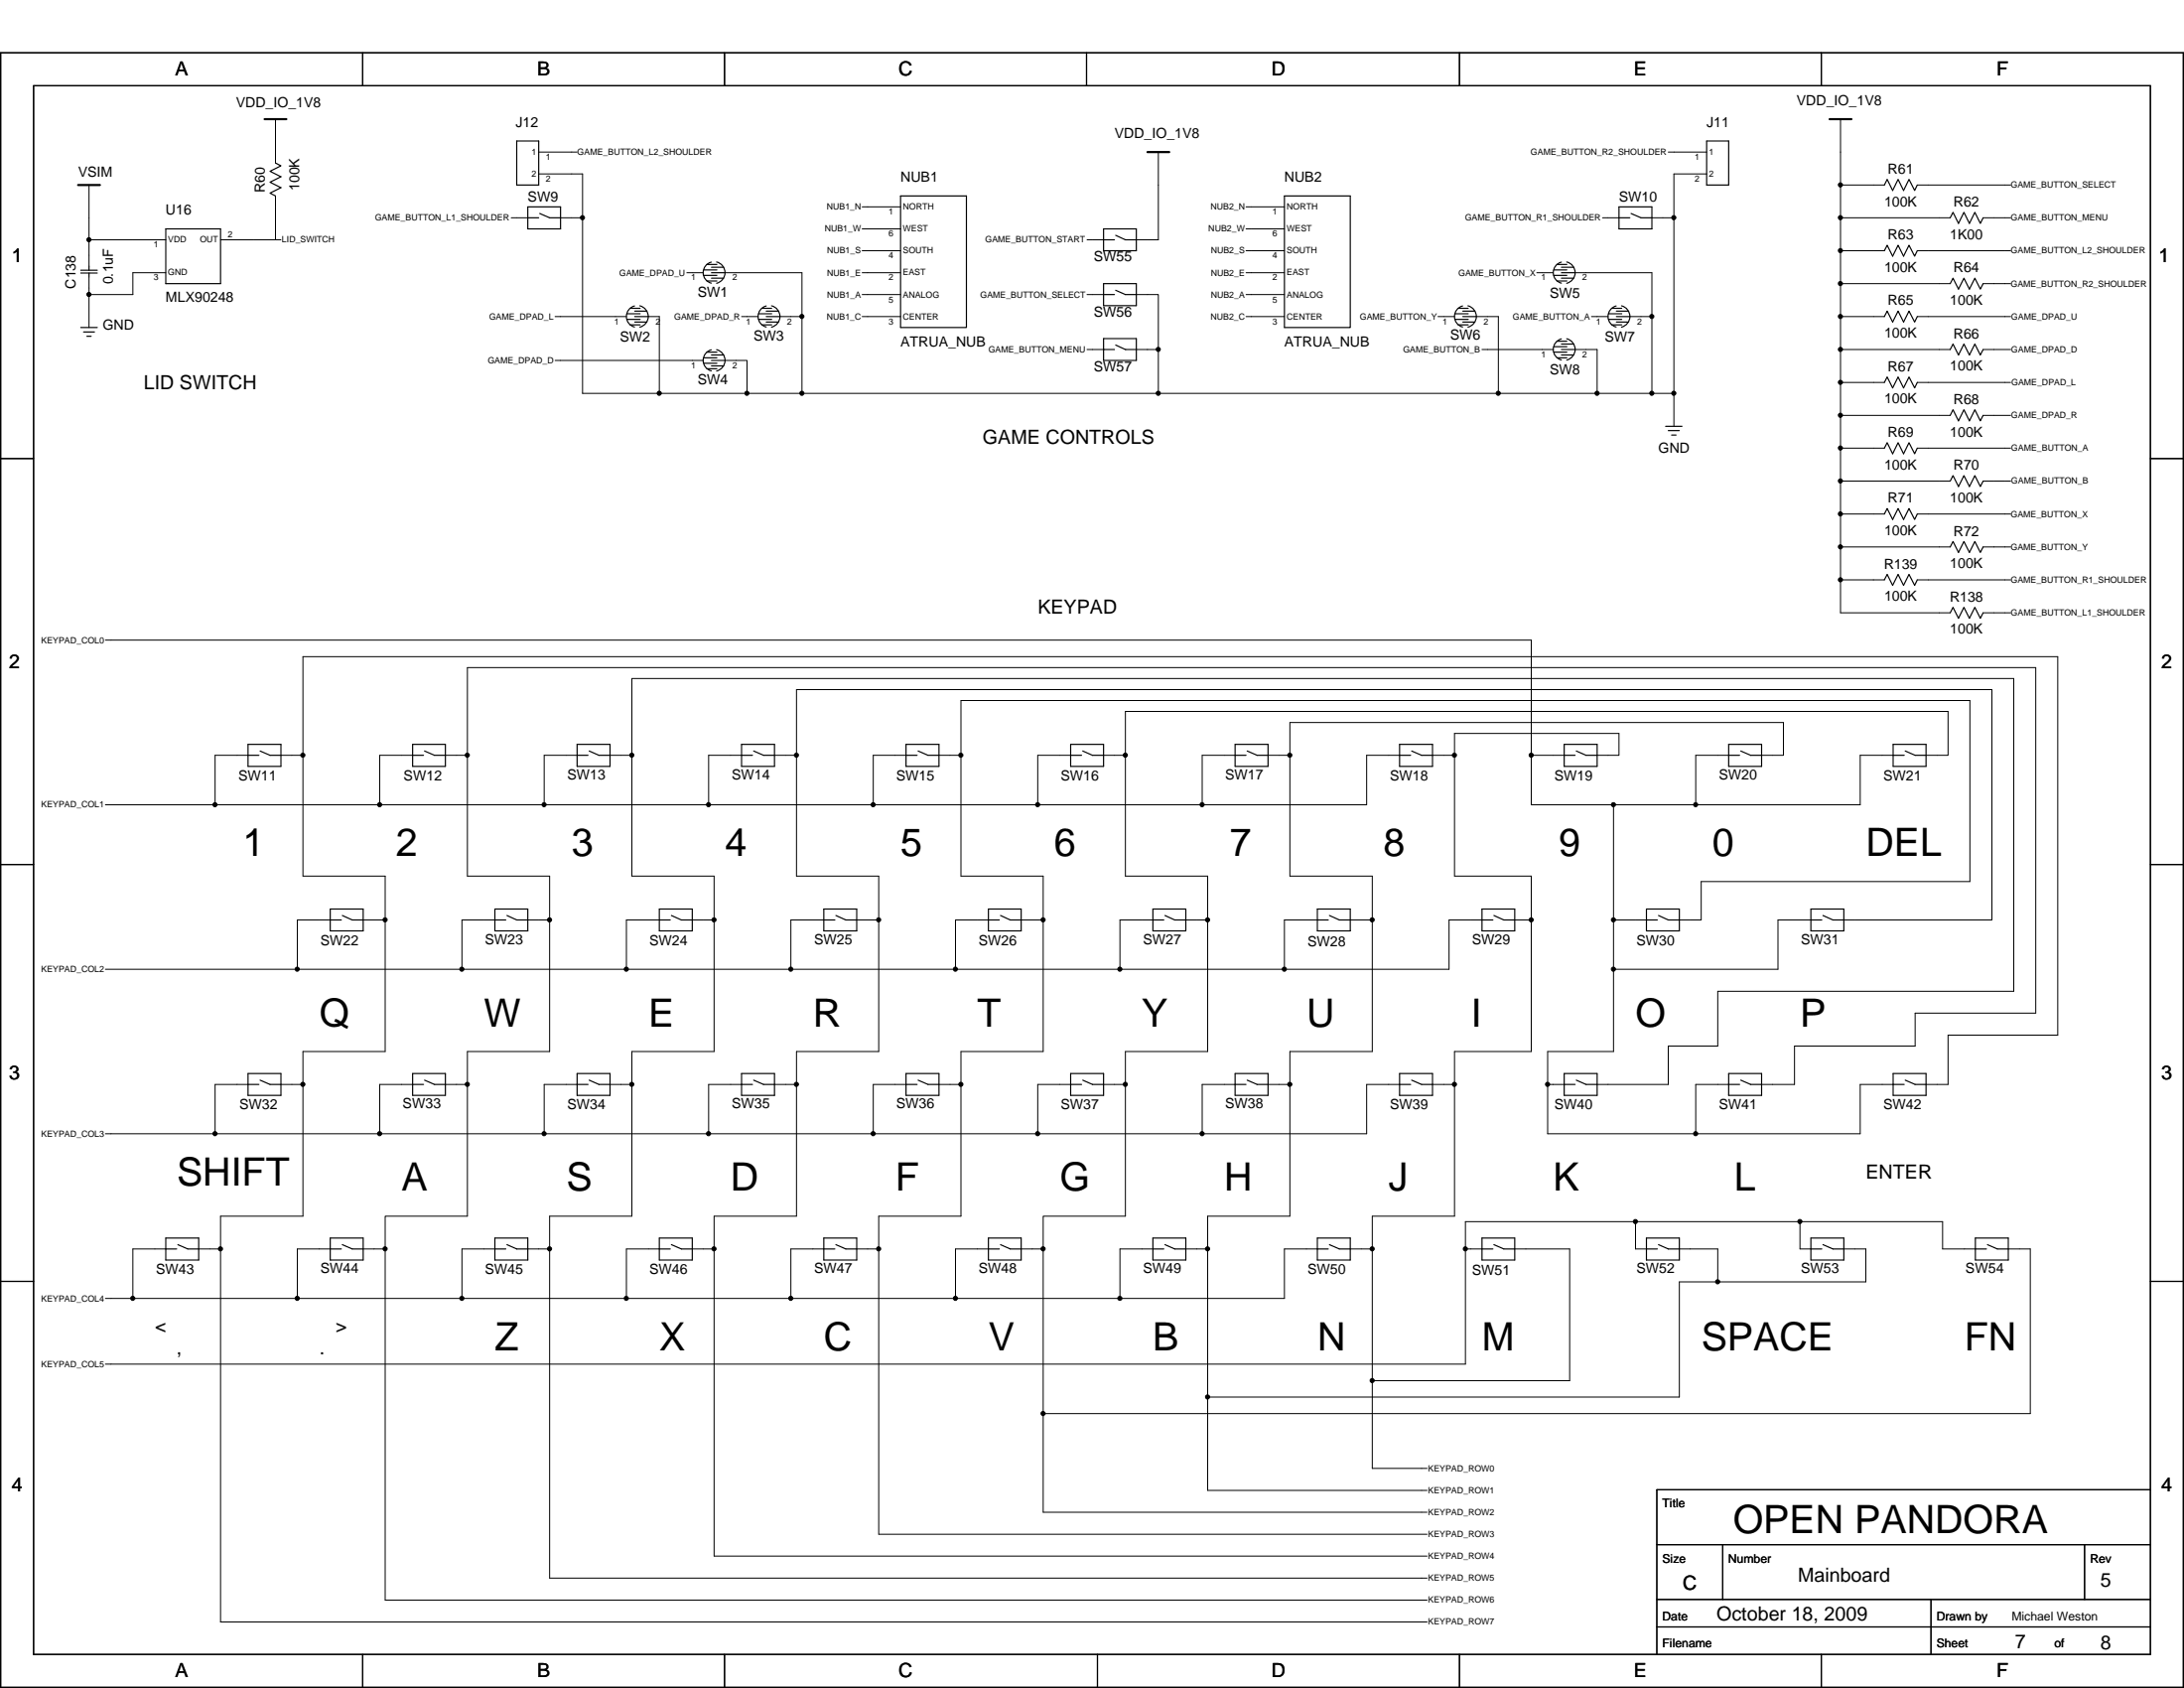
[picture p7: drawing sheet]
<svg xmlns="http://www.w3.org/2000/svg" width="279mm" height="216mm" viewBox="0 0 279 216" stroke-linecap="round" stroke-linejoin="round" font-family="sans-serif">
<g fill="none" stroke="#000" stroke-width=".15">
<path d="M.1 6.8h279.2v209h-279.2zM4.3 11h270.8v200.6h-270.8zM46.4 6.8v4.2M66.1 18h2.8v5.7h-2.8zM92.7 6.8v4.2M139 6.8v4.2M186.7 6.8v4.2M218.3 18h2.8v5.7h-2.8zM233 6.8v4.2M10.3 34.9h2.1M10.3 34.6h2.1M11.4 34v.6"/>
<path d="M11.4 34.9v.5M21.2 29.3h7v7h-7zM35.2 20.8l.7 .4-1.4 .7 1.4 .7-1.4 .7 1.4 .7-1.4 .7 .7 .4M67.5 27.9h1.4M67.5 26.5h4.2v2.8h-4.2zM69 27.3l1.3 .6h1.4M80.6 39.4h1.3M81.2 39.1a1.39 1.39 0 0 0-1.1 1.4 1.39 1.39 0 0 0 1.1 1.3M81.2 39.8h1.5M81.9 39.1a1.4 1.4 0 0 1 1 1.4 1.4 1.4 0 0 1-1 1.3M90 34.5h1.7M90 35.2h1.7"/>
<path d="M90.4 33.8h1.3M90.4 35.9h1.3M91 33.5a1.39 1.39 0 0 0-1 1.4 1.39 1.39 0 0 0 1 1.3M91 34.2h1.6M91 34.9h1.8M91 35.6h1.6M91.7 33.5a1.4 1.4 0 0 1 1.1 1.4 1.4 1.4 0 0 1-1.1 1.3M97.5 39.4h1.2M98 39.1a1.39 1.39 0 0 0-1 1.4 1.39 1.39 0 0 0 1 1.3M98 39.8h1.6M98.7 39.1a1.4 1.4 0 0 1 1.1 1.4 1.4 1.4 0 0 1-1.1 1.3M115.2 25.1h8.4v16.8h-8.4z"/>
<path d="M141.2 29.3h4.2v2.8h-4.2zM141.2 36.3h4.2v2.8h-4.2zM141.2 37.7h1.4M141.2 30.7h1.4M142.7 37.1l1.3 .6h1.4M142.7 30.1l1.3 .6h1.4M164.3 25.1h8.4v16.8h-8.4zM186.6 39.4h1.2M187.1 39.1a1.39 1.39 0 0 0-1 1.4 1.39 1.39 0 0 0 1 1.3M187.1 39.8h1.6M187.8 39.1a1.4 1.4 0 0 1 1.1 1.4 1.4 1.4 0 0 1-1.1 1.3M198.8 34.5h1.6"/>
<path d="M198.8 35.2h1.6M199.2 33.8h1.2M199.2 35.9h1.2M199.7 33.5a1.39 1.39 0 0 0-1 1.4 1.39 1.39 0 0 0 1 1.3M199.7 34.2h1.6M199.7 34.9h1.8M199.7 35.6h1.6M200.4 33.5a1.4 1.4 0 0 1 1.1 1.4 1.4 1.4 0 0 1-1.1 1.3M206.2 39.4h1.3M206.8 39.1a1.39 1.39 0 0 0-1.1 1.4 1.39 1.39 0 0 0 1.1 1.3M206.8 39.8h1.5M207.1 27.9h1.4"/>
<path d="M207.1 26.5h4.2v2.8h-4.2zM207.4 39.1a1.4 1.4 0 0 1 1.1 1.4 1.4 1.4 0 0 1-1.1 1.3M208.7 27.3l1.2 .6h1.4M241.1 32.1l.3-.7 .7 1.4 .7-1.4 .7 1.4 .7-1.4 .7 1.4 .4-.7M241.1 23.7l.3-.8 .7 1.5 .7-1.5 .7 1.5 .7-1.5 .7 1.5 .4-.7M249.5 27.9l.4-.7 .6 1.4 .7-1.4 .7 1.4 .7-1.4 .7 1.4 .4-.7M249.5 36.3l.4-.7 .6 1.4 .7-1.4 .7 1.4 .7-1.4 .7 1.4 .4-.7M.1 58.7h4.2M10.3 41.9h2.1M10.7 42.5h1.4M11.1 43h.6M80.2 40.1h1.7"/>
<path d="M80.2 40.9h1.7M80.6 41.6h1.3M81.2 40.5h1.8M81.2 41.2h1.5M90 45.8h1.7M90 46.5h1.7M90.4 45h1.3M90.4 47.2h1.3M91 44.7a1.39 1.39 0 0 0-1 1.4 1.39 1.39 0 0 0 1 1.3M91 45.4h1.6M91 46.1h1.8M91 46.8h1.6"/>
<path d="M91.7 44.7a1.4 1.4 0 0 1 1.1 1.4 1.4 1.4 0 0 1-1.1 1.4M97 40.1h1.7M97 40.9h1.7M97.5 41.6h1.2M98 40.5h1.8M98 41.2h1.6M141.2 43.3h4.2v2.8h-4.2zM141.2 44.7h1.4M142.7 44.1l1.3 .6h1.4M186.1 40.1h1.7M186.1 40.9h1.7M186.6 41.6h1.2"/>
<path d="M187.1 40.5h1.8M187.1 41.2h1.6M198.8 45h1.6M198.8 44.3h1.6M199.2 45.8h1.2M199.2 43.6h1.2M199.7 43.3a1.39 1.39 0 0 0-1 1.4 1.39 1.39 0 0 0 1 1.3M199.7 45.4h1.6M199.7 44.7h1.8M199.7 44h1.6M200.4 43.3a1.4 1.4 0 0 1 1.1 1.4 1.4 1.4 0 0 1-1.1 1.4M205.8 40.1h1.7"/>
<path d="M205.8 40.9h1.7M206.2 41.6h1.3M206.8 40.5h1.7M206.8 41.2h1.5M213.1 54.5h2.1M213.4 55.1h1.4M213.8 55.6h.6M241.1 40.5l.3-.7 .7 1.4 .7-1.4 .7 1.4 .7-1.4 .7 1.4 .4-.7M245.3 57.3l-.4 .7-.7-1.4-.7 1.4-.7-1.4-.7 1.4-.7-1.4-.3 .7M245.3 48.9l-.4 .7-.7-1.4-.7 1.4-.7-1.4-.7 1.4-.7-1.4-.3 .7M253.7 44.7l-.4 .7-.7-1.4-.7 1.4-.7-1.4-.7 1.4-.6-1.4-.4 .7M253.7 53.1l-.4 .7-.7-1.4-.7 1.4-.7-1.4-.7 1.4-.6-1.4-.4 .7"/>
<path d="M275.1 58.7h4.2M245.3 74.2l-.4 .7-.7-1.4-.7 1.4-.7-1.4-.7 1.4-.7-1.4-.3 .7M245.3 65.7l-.4 .7-.7-1.4-.7 1.4-.7-1.4-.7 1.4-.7-1.4-.3 .7M253.7 78.4l-.4 .7-.7-1.4-.7 1.4-.7-1.4-.7 1.4-.6-1.4-.4 .7M253.7 61.5l-.4 .7-.7-1.4-.7 1.4-.7-1.4-.7 1.4-.6-1.4-.4 .7M253.7 70l-.4 .7-.7-1.4-.7 1.4-.7-1.4-.7 1.4-.6-1.4-.4 .7M31.7 96.6h1.4M31.7 95.2h4.2v2.8h-4.2zM33.3 96.1l1.2 .5h1.4M52.8 95.2h4.2v2.8h-4.2zM52.8 96.6h1.4M54.3 96.1l1.3 .5h1.4"/>
<path d="M73.8 96.6h1.4M73.8 95.2h4.2v2.8h-4.2zM75.4 96.1l1.2 .5h1.4M94.9 96.6h1.4M94.9 95.2h4.2v2.8h-4.2zM96.4 96.1l1.3 .5h1.4M115.9 96.6h1.4M115.9 95.2h4.2v2.8h-4.2zM117.5 96.1l1.2 .5h1.4M137 96.6h1.4M137 95.2h4.2v2.8h-4.2zM138.5 96.1l1.3 .5h1.4"/>
<path d="M158 96.6h1.4M158 95.2h4.2v2.8h-4.2zM159.6 96.1l1.2 .5h1.4M179 95.2h4.3v2.8h-4.3zM179 96.6h1.5M180.6 96.1l1.3 .5h1.4M200.1 96.6h1.4M200.1 95.2h4.2v2.8h-4.2zM201.7 96.1l1.2 .5h1.4M221.1 96.6h1.4M221.1 95.2h4.3v2.8h-4.3zM222.7 96.1l1.3 .5h1.4"/>
<path d="M242.2 96.6h1.4M242.2 95.2h4.2v2.8h-4.2zM243.7 96.1l1.3 .5h1.4M.1 110.6h4.2M42.2 117.7h1.5M42.2 116.3h4.3v2.8h-4.3zM43.8 117.1l1.3 .6h1.4M63.3 116.3h4.2v2.8h-4.2zM63.3 117.7h1.4M64.9 117.1l1.2 .6h1.4M84.3 116.3h4.3v2.8h-4.3zM84.3 117.7h1.4"/>
<path d="M85.9 117.1l1.3 .6h1.4M105.4 116.3h4.2v2.8h-4.2zM105.4 117.7h1.4M106.9 117.1l1.3 .6h1.4M126.4 117.7h1.4M126.4 116.3h4.2v2.8h-4.2zM128 117.1l1.2 .6h1.4M147.5 117.7h1.4M147.5 116.3h4.2v2.8h-4.2zM149 117.1l1.3 .6h1.4M168.5 116.3h4.2v2.8h-4.2zM168.5 117.7h1.4"/>
<path d="M170.1 117.1l1.2 .6h1.4M189.6 116.3h4.2v2.8h-4.2zM189.6 117.7h1.4M191.1 117.1l1.3 .6h1.4M210.6 117.7h1.4M210.6 116.3h4.2v2.8h-4.2zM212.2 117.1l1.2 .6h1.4M231.7 117.7h1.4M231.7 116.3h4.2v2.8h-4.2zM233.2 117.1l1.3 .6h1.4M275.1 110.6h4.2M31.7 138.7h1.4"/>
<path d="M31.7 137.3h4.2v2.8h-4.2zM33.3 138.2l1.2 .5h1.4M52.8 138.7h1.4M52.8 137.3h4.2v2.8h-4.2zM54.3 138.2l1.3 .5h1.4M73.8 138.7h1.4M73.8 137.3h4.2v2.8h-4.2zM75.4 138.2l1.2 .5h1.4M94.9 138.7h1.4M94.9 137.3h4.2v2.8h-4.2zM96.4 138.2l1.3 .5h1.4M115.9 138.7h1.4"/>
<path d="M115.9 137.3h4.2v2.8h-4.2zM117.5 138.2l1.2 .5h1.4M137 138.7h1.4M137 137.3h4.2v2.8h-4.2zM138.5 138.2l1.3 .5h1.4M158 138.7h1.4M158 137.3h4.2v2.8h-4.2zM159.6 138.2l1.2 .5h1.4M179 137.3h4.3v2.8h-4.3zM179 138.7h1.5M180.6 138.2l1.3 .5h1.4M200.1 138.7h1.4"/>
<path d="M200.1 137.3h4.2v2.8h-4.2zM201.7 138.2l1.2 .5h1.4M221.1 138.7h1.4M221.1 137.3h4.3v2.8h-4.3zM222.7 138.2l1.3 .5h1.4M242.2 138.7h1.4M242.2 137.3h4.2v2.8h-4.2zM243.7 138.2l1.3 .5h1.4M21.2 159.7h1.4M21.2 158.3h4.2v2.9h-4.2zM22.8 159.2l1.2 .5h1.4M42.2 159.7h1.5"/>
<path d="M42.2 158.3h4.3v2.9h-4.3zM43.8 159.2l1.3 .5h1.4M63.3 159.7h1.4M63.3 158.3h4.2v2.9h-4.2zM64.9 159.2l1.2 .5h1.4M84.3 159.7h1.4M84.3 158.3h4.3v2.9h-4.3zM85.9 159.2l1.3 .5h1.4M105.4 159.7h1.4M105.4 158.3h4.2v2.9h-4.2zM106.9 159.2l1.3 .5h1.4M126.4 159.7h1.4"/>
<path d="M126.4 158.3h4.2v2.9h-4.2zM128 159.2l1.2 .5h1.4M147.5 159.7h1.4M147.5 158.3h4.2v2.9h-4.2zM149 159.2l1.3 .5h1.4M168.5 159.7h1.4M168.5 158.3h4.2v2.9h-4.2zM170.1 159.2l1.2 .5h1.4M189.6 159.7h1.4M189.6 158.3h4.2v2.9h-4.2zM191.1 159.2l1.3 .5h1.4M210.6 159.7h1.4"/>
<path d="M210.6 158.3h4.2v2.9h-4.2zM212.2 159.2l1.2 .5h1.4M231.7 159.7h1.4M231.7 158.3h4.2v2.9h-4.2zM233.2 159.2l1.3 .5h1.4M252.7 159.7h1.4M252.7 158.3h4.2v2.9h-4.2zM254.3 159.2l1.2 .5h1.4M.1 163.9h4.2M275.1 163.9h4.2M212 197.6h63.1M220.4 197.6v7"/>
<path d="M266.7 197.6v7M275.1 190.5h-63.1v21.1M46.4 211.6v4.2M92.7 211.6v4.2M140.4 211.6v4.2M186.7 211.6v4.2M212 208.1h63.1M212 204.6h63.1M233 211.6v4.2M247 204.6v7"/>
</g>
<g fill="#000" stroke="#000" stroke-width=".13">
<circle cx="11.4" cy="37.7" r=".27"/>
<circle cx="11.4" cy="30.7" r=".27"/>
<circle cx="74.5" cy="27.8" r=".27"/>
<circle cx="214.1" cy="27.8" r=".27"/>
<circle cx="235.4" cy="36.3" r=".27"/>
<circle cx="235.4" cy="32.1" r=".27"/>
<circle cx="235.4" cy="27.8" r=".27"/>
<circle cx="235.4" cy="23.7" r=".27"/>
<circle cx="84.3" cy="50.3" r=".27"/>
<circle cx="95.6" cy="50.3" r=".27"/>
<circle cx="102.6" cy="40.5" r=".27"/>
<circle cx="102.6" cy="50.3" r=".27"/>
<circle cx="148.2" cy="44.7" r=".27"/>
<circle cx="148.2" cy="50.3" r=".27"/>
<circle cx="191.7" cy="50.3" r=".27"/>
<circle cx="204.3" cy="50.3" r=".27"/>
<circle cx="211.3" cy="50.3" r=".27"/>
<circle cx="211.3" cy="40.5" r=".27"/>
<circle cx="214.1" cy="50.3" r=".27"/>
<circle cx="235.4" cy="57.3" r=".27"/>
<circle cx="235.4" cy="40.5" r=".27"/>
<circle cx="235.4" cy="48.9" r=".27"/>
<circle cx="235.4" cy="44.7" r=".27"/>
<circle cx="235.4" cy="53.1" r=".27"/>
<circle cx="235.4" cy="61.5" r=".27"/>
<circle cx="235.4" cy="65.7" r=".27"/>
<circle cx="235.4" cy="69.9" r=".27"/>
<circle cx="235.4" cy="74.2" r=".27"/>
<circle cx="38.7" cy="96.6" r=".27"/>
<circle cx="59.8" cy="96.6" r=".27"/>
<circle cx="80.8" cy="96.6" r=".27"/>
<circle cx="101.9" cy="96.6" r=".27"/>
<circle cx="122.9" cy="96.6" r=".27"/>
<circle cx="144" cy="96.6" r=".27"/>
<circle cx="165" cy="96.6" r=".27"/>
<circle cx="186.1" cy="96.6" r=".27"/>
<circle cx="195.9" cy="96.6" r=".27"/>
<circle cx="27.5" cy="102.9" r=".27"/>
<circle cx="48.6" cy="102.9" r=".27"/>
<circle cx="49.3" cy="117.7" r=".27"/>
<circle cx="69.6" cy="102.9" r=".27"/>
<circle cx="70.3" cy="117.7" r=".27"/>
<circle cx="90.6" cy="102.9" r=".27"/>
<circle cx="91.3" cy="117.7" r=".27"/>
<circle cx="111.7" cy="102.9" r=".27"/>
<circle cx="112.4" cy="117.7" r=".27"/>
<circle cx="132.7" cy="102.9" r=".27"/>
<circle cx="133.4" cy="117.7" r=".27"/>
<circle cx="153.8" cy="102.9" r=".27"/>
<circle cx="154.5" cy="117.7" r=".27"/>
<circle cx="175.5" cy="117.7" r=".27"/>
<circle cx="195.9" cy="117.7" r=".27"/>
<circle cx="206.4" cy="102.9" r=".27"/>
<circle cx="206.4" cy="117.7" r=".27"/>
<circle cx="216.9" cy="102.9" r=".27"/>
<circle cx="38" cy="124" r=".27"/>
<circle cx="38.7" cy="138.7" r=".27"/>
<circle cx="59.1" cy="124" r=".27"/>
<circle cx="59.8" cy="138.7" r=".27"/>
<circle cx="80.1" cy="124" r=".27"/>
<circle cx="80.8" cy="138.7" r=".27"/>
<circle cx="101.2" cy="124" r=".27"/>
<circle cx="101.9" cy="138.7" r=".27"/>
<circle cx="122.2" cy="124" r=".27"/>
<circle cx="122.9" cy="138.7" r=".27"/>
<circle cx="143.3" cy="124" r=".27"/>
<circle cx="144" cy="138.7" r=".27"/>
<circle cx="164.3" cy="124" r=".27"/>
<circle cx="165" cy="138.7" r=".27"/>
<circle cx="186.1" cy="138.7" r=".27"/>
<circle cx="198" cy="138.7" r=".27"/>
<circle cx="206.4" cy="124" r=".27"/>
<circle cx="27.5" cy="145" r=".27"/>
<circle cx="28.2" cy="159.7" r=".27"/>
<circle cx="48.6" cy="145" r=".27"/>
<circle cx="49.3" cy="159.7" r=".27"/>
<circle cx="69.6" cy="145" r=".27"/>
<circle cx="70.3" cy="159.7" r=".27"/>
<circle cx="90.6" cy="145" r=".27"/>
<circle cx="91.3" cy="159.7" r=".27"/>
<circle cx="111.7" cy="145" r=".27"/>
<circle cx="112.4" cy="159.7" r=".27"/>
<circle cx="132.7" cy="145" r=".27"/>
<circle cx="133.4" cy="159.7" r=".27"/>
<circle cx="153.8" cy="145" r=".27"/>
<circle cx="154.5" cy="159.7" r=".27"/>
<circle cx="175.5" cy="159.7" r=".27"/>
<circle cx="187.5" cy="159.7" r=".27"/>
<circle cx="209.2" cy="156.2" r=".27"/>
<circle cx="216.9" cy="145" r=".27"/>
<circle cx="230.3" cy="156.2" r=".27"/>
<circle cx="17" cy="166.1" r=".27"/>
<circle cx="38" cy="166.1" r=".27"/>
<circle cx="59.1" cy="166.1" r=".27"/>
<circle cx="80.1" cy="166.1" r=".27"/>
<circle cx="101.2" cy="166.1" r=".27"/>
<circle cx="122.2" cy="166.1" r=".27"/>
<circle cx="143.3" cy="166.1" r=".27"/>
<circle cx="154.5" cy="178.7" r=".27"/>
<circle cx="175.5" cy="176.6" r=".27"/>
<circle cx="219.7" cy="163.9" r=".27"/>
<circle cx="133.4" cy="180.8" r=".27"/>
</g>
<g fill="none" stroke="#000" stroke-width=".13">
<path d="M35.2 15.2v5.6M73.8 19.5h-4.9M148.2 19.5v11.2h-2.8M218.3 19.5h-4.9M235.5 15.2v12.7M11.4 23.7v10.3M11.4 35.4v6.5M11.4 30.7h9.8M21.2 34.9h-4.2v2.8h-5.6M28.2 30.7h7.7M35.2 25.1v5.6M65.4 27.9h2.1"/>
<path d="M68.9 22.2h5.6v28.1h28.1M71.7 27.9h2.8M87.9 34.9h2.1M92.8 34.9h9.8v15.4M110.3 34.9h4.9M110.3 32.1h4.9M110.3 26.5h4.9M110.3 37.7h4.9M110.3 29.3h4.9M139.1 30.7h2.1M139.1 37.7h2.1M145.4 37.7h2.8v12.6"/>
<path d="M159.4 34.9h4.9M159.4 32.1h4.9M159.4 26.5h4.9M159.4 37.7h4.9M159.4 29.3h4.9M198.7 34.9h-2.1M201.5 34.9h9.8v15.4M207.1 27.9h-2.1M211.3 27.9h2.8M218.3 22.2h-4.2v32.3M235.5 36.3v8.4M235.5 27.9v8.4"/>
<path d="M235.5 32.1h5.6M235.5 23.7h5.6M235.5 27.9h14M235.5 36.3h14M245.3 32.1h11.9M245.3 23.7h11.9M253.7 27.9h3.5M253.7 36.3h3.5M71 46.1h19M71 40.5h9.1M83 40.5h1.3v9.8M92.8 46.1h2.8v4.2"/>
<path d="M97 40.5h-2.1M99.8 40.5h2.8M102.6 50.3h89.1M115.2 40.5h-4.9M139.1 44.7h2.1M145.4 44.7h2.8M159.4 40.5h4.9M184 40.5h2.1M188.9 40.5h2.8v9.8M189.6 44.7h9.1M191.7 50.3h22.4M201.5 44.7h2.8v5.6"/>
<path d="M205.7 40.5h-2.1M208.5 40.5h2.8M235.5 53.1v8.4M235.5 44.7v8.4M235.5 40.5h5.6M235.5 57.3h5.6M235.5 48.9h5.6M235.5 44.7h14M235.5 53.1h14M245.3 40.5h11.9M245.3 57.3h11.9M245.3 48.9h11.9"/>
<path d="M253.7 44.7h3.5M257.2 53.1h-3.5M235.5 70v8.4h14M235.5 61.5v8.5M235.5 74.2h5.6M235.5 65.7h5.6M235.5 70h14M235.5 61.5h14M245.3 74.2h11.9M245.3 65.7h11.9M253.7 70h3.5M253.7 61.5h3.5"/>
<path d="M257.2 78.4h-3.5M13.5 81.9h182.4v21h42.1v-6.3h4.2M31.7 96.6h-4.2v6.3M35.9 96.6h2.9M52.8 96.6h-4.2v6.3M57 96.6h2.8M73.8 96.6h-4.2v6.3M78 96.6h2.8M94.9 96.6h-4.2v6.3M99.1 96.6h2.8M115.9 96.6h-4.2v6.3M120.1 96.6h2.8"/>
<path d="M137 96.6h-4.2v6.3M141.2 96.6h2.8M158 96.6h-4.2v6.3M162.2 96.6h2.8M179 96.6h-4.2v6.3h-161.3M183.3 96.6h2.8M195.9 96.6h4.2M204.3 96.6h2.8v-2.8h-21v18.3h9.8v22.4h-9.8v21.1h-10.5v4.1h-2.9M221.1 96.6h-4.2v6.3M225.4 96.6h2.8v-4.2h-63.2v19.7h10.6v22.4h-10.6v21.1h-10.5v4.1h-2.8M246.4 96.6h2.8v-5.6h-105.2v21.1h10.5v22.4h-10.5v21.1h-10.5v4.1h-2.9M42.2 117.7h-4.2v6.3"/>
<path d="M46.5 117.7h2.8M63.3 117.7h-4.2v6.3M67.5 117.7h2.8M84.3 117.7h-4.2v6.3M88.6 117.7h2.8M105.4 117.7h-4.2v6.3M109.6 117.7h2.8M126.4 117.7h-4.2v6.3M130.6 117.7h2.9M147.5 117.7h-4.2v6.3M151.7 117.7h2.8M168.5 117.7h-4.2v6.3"/>
<path d="M172.7 117.7h2.9M189.6 117.7h-4.2v6.3h-147.4M193.8 117.7h2.1M206.4 102.9v31.6h-8.4v4.2M206.4 117.7h4.2M214.8 117.7h2.8v-4.9h34.4v-23.2h-129.1v22.5h10.6v22.4h-10.6v21.1h-10.5v4.1h-2.8M231.7 117.7h-4.2v6.3h-21.1M235.9 117.7h18.9v-29.5h-152.9v23.9h10.5v22.4h-10.5v21.1h-10.5v4.1h-2.8M13.5 124h24.5M31.7 138.7h-4.2v6.3M35.9 138.7h2.9M52.8 138.7h-4.2v6.3"/>
<path d="M57 138.7h2.8M73.8 138.7h-4.2v6.3M78 138.7h2.8M94.9 138.7h-4.2v6.3M99.1 138.7h2.8M115.9 138.7h-4.2v6.3M120.1 138.7h2.8M137 138.7h-4.2v6.3M141.2 138.7h2.8M158 138.7h-4.2v6.3M162.2 138.7h2.8M179 138.7h-4.2v6.3h-161.3"/>
<path d="M183.3 138.7h2.8M200.1 138.7h-2.1v6.3h40v-6.3h4.2M204.3 138.7h9.1v-4.9h6.4v-7h37.8v-40h-176.8v25.3h10.6v22.4h-10.6v21.1h-10.5v4.1h-2.8M221.1 138.7h-4.2v6.3M225.4 138.7h4.2v-4.9h15.4v-4.2h15.4v-44.2h-200.6v26.7h10.5v22.4h-10.5v21.1h-10.5v4.1h-2.8M246.4 138.7h2.8v-6.3h14v-48.4h-224.4v28.1h10.5v22.4h-10.5v21.1h-10.6v4.1h-2.8M21.2 159.7h-4.2v6.4M28.2 159.7v47.8h154.4M42.2 159.7h-4.2v6.4M49.3 159.7v45h133.3M63.3 159.7h-4.2v6.4M70.3 159.7v42.1h112.3"/>
<path d="M84.3 159.7h-4.2v6.4M91.4 159.7v39.3h91.2M105.4 159.7h-4.2v6.4M112.4 159.7v36.5h70.2M126.4 159.7h-4.2v6.4M133.5 159.7v33.7h49.1M147.5 159.7h-4.2v6.4M154.5 159.7v30.9h28.1M168.5 159.7h-4.2v6.4h-42.1M175.6 159.7v28.1h7M187.5 159.7h2.1M193.8 159.7h7v16.9h-25.2"/>
<path d="M209.2 156.3v3.4h1.4M214.8 159.7h5v4.3M230.3 156.3v3.4h1.4M235.9 159.7h2.8v4.3h-23.9v14.7h-60.3M252.7 159.7h-4.2v-3.4h-61v18.2h-174M256.9 159.7h2.8v21.1h-126.2M59.1 166.1h63.1M59.1 166.1h-45.6"/>
</g>
<path d="M33.8 15.2h2.8M146.8 19.5h2.8M234.1 15.2h2.8M10 23.7h2.8" fill="none" stroke="#000" stroke-width=".28"/>
<g font-size="5">
<text x="31" y="109.5">1</text>
<text x="50.7" y="109.5">2</text>
<text x="73.1" y="109.5">3</text>
<text x="92.8" y="109.5">4</text>
<text x="115.2" y="109.5">5</text>
<text x="134.9" y="109.5">6</text>
<text x="157.3" y="109.5">7</text>
<text x="177" y="109.5">8</text>
<text x="199.4" y="109.5">9</text>
<text x="219.1" y="109.5">0</text>
<text x="238.7" y="109.5">DEL</text>
<text x="40.9" y="131.3">Q</text>
<text x="61.9" y="131.3">W</text>
<text x="83" y="131.3">E</text>
<text x="104" y="131.3">R</text>
<text x="125" y="131.3">T</text>
<text x="146.1" y="131.3">Y</text>
<text x="167.1" y="131.3">U</text>
<text x="188.2" y="131.3">I</text>
<text x="209.2" y="131.3">O</text>
<text x="230.3" y="131.3">P</text>
<text x="22.6" y="151.6">SHIFT</text>
<text x="51.4" y="152.3">A</text>
<text x="72.4" y="152.3">S</text>
<text x="93.5" y="152.3">D</text>
<text x="114.5" y="152.3">F</text>
<text x="135.6" y="152.3">G</text>
<text x="156.6" y="152.3">H</text>
<text x="177.7" y="152.3">J</text>
<text x="198.7" y="152.3">K</text>
<text x="221.8" y="152.3">L</text>
<text x="63.3" y="172.7">Z</text>
<text x="84.3" y="172.7">X</text>
<text x="105.4" y="172.7">C</text>
<text x="126.4" y="172.7">V</text>
<text x="147.5" y="172.7">B</text>
<text x="168.5" y="172.7">N</text>
<text x="189.6" y="172.7">M</text>
<text x="217.6" y="172.7">SPACE</text>
<text x="251.3" y="172.7">FN</text>
<text x="221.7" y="196.1">OPEN PANDORA</text>
</g>
<g font-size="2.5">
<text x="22.4" y="9.7">A</text>
<text x="68.7" y="9.7">B</text>
<text x="114.9" y="9.7">C</text>
<text x="162.6" y="9.7">D</text>
<text x="209" y="9.7">E</text>
<text x="255.4" y="9.7">F</text>
<text x="1.5" y="33.5">1</text>
<text x="276.2" y="33.5">1</text>
<text x="18.4" y="49.7">LID SWITCH</text>
<text x="125.7" y="56.7">GAME CONTROLS</text>
<text x="132.8" y="78.5">KEYPAD</text>
<text x="1.1" y="85.5">2</text>
<text x="276.5" y="85.5">2</text>
<text x="1.1" y="138.1">3</text>
<text x="276.5" y="138.1">3</text>
<text x="238.7" y="150.8">ENTER</text>
<text x="19.8" y="170.4">&lt;</text>
<text x="22.6" y="173.2">,</text>
<text x="40.9" y="173.2">.</text>
<text x="42.9" y="170.4">&gt;</text>
<text x="1.5" y="190.7">4</text>
<text x="276.5" y="190.7">4</text>
<text x="215.3" y="203.3">C</text>
<text x="230" y="202.2">Mainboard</text>
<text x="268.7" y="203">5</text>
<text x="219.6" y="207.3">October 18, 2009</text>
<text x="22.4" y="214.5">A</text>
<text x="68.7" y="214.5">B</text>
<text x="114.9" y="214.5">C</text>
<text x="162.6" y="214.5">D</text>
<text x="209" y="214.5">E</text>
<text x="255.4" y="214.5">F</text>
<text x="257.8" y="210.8">7</text>
<text x="268.7" y="210.9">8</text>
</g>
<g font-size="1.8">
<text x="30.2" y="13.7">VDD_IO_1V8</text>
<text x="66" y="16.2">J12</text>
<text x="142.6" y="17.6">VDD_IO_1V8</text>
<text x="218.3" y="16.2">J11</text>
<text x="229.8" y="13.4">VDD_IO_1V8</text>
<text x="10" y="22.6">VSIM</text>
<text x="115.2" y="23.2">NUB1</text>
<text x="164.3" y="23.2">NUB2</text>
<text x="241.5" y="22.2">R61</text>
<text x="21.2" y="27.4">U16</text>
<text x="33.9" y="24.6" transform="rotate(-90 33.9 24.6)">R60</text>
<text x="38.3" y="24.4" transform="rotate(-90 38.3 24.4)">100K</text>
<text x="67.5" y="25.7">SW9</text>
<text x="207.1" y="25.7">SW10</text>
<text x="241" y="26.4">100K</text>
<text x="249.9" y="26.4">R62</text>
<text x="139.9" y="33.4">SW55</text>
<text x="241" y="34.8">100K</text>
<text x="241.5" y="30.6">R63</text>
<text x="249.5" y="30.6">1K00</text>
<text x="249.9" y="34.8">R64</text>
<text x="9.7" y="36.9" transform="rotate(-90 9.7 36.9)">C138</text>
<text x="14.5" y="36.4" transform="rotate(-90 14.5 36.4)">0.1uF</text>
<text x="21.2" y="38.7">MLX90248</text>
<text x="89.3" y="38">SW1</text>
<text x="139.9" y="40.4">SW56</text>
<text x="198.3" y="38.1">SW5</text>
<text x="241.5" y="39.1">R65</text>
<text x="249.5" y="39">100K</text>
<text x="13.1" y="42.2">GND</text>
<text x="79.3" y="43.7">SW2</text>
<text x="96.4" y="43.6">SW3</text>
<text x="115.2" y="44.3">ATRUA_NUB</text>
<text x="139.9" y="47.5">SW57</text>
<text x="164.3" y="44.3">ATRUA_NUB</text>
<text x="185.5" y="43.4">SW6</text>
<text x="198.3" y="47.9">SW8</text>
<text x="205.3" y="43.7">SW7</text>
<text x="241" y="43.2">100K</text>
<text x="241.5" y="47.5">R67</text>
<text x="249.5" y="47.4">100K</text>
<text x="249.9" y="43.3">R66</text>
<text x="89.3" y="49.2">SW4</text>
<text x="241" y="51.6">100K</text>
<text x="249.9" y="51.7">R68</text>
<text x="212.2" y="57.9">GND</text>
<text x="241.5" y="55.9">R69</text>
<text x="249.5" y="55.8">100K</text>
<text x="241" y="60">100K</text>
<text x="241.5" y="64.3">R71</text>
<text x="249.5" y="64.2">100K</text>
<text x="249.9" y="60.1">R70</text>
<text x="241" y="68.5">100K</text>
<text x="249.9" y="68.5">R72</text>
<text x="241" y="72.7">R139</text>
<text x="241" y="76.9">100K</text>
<text x="249.4" y="76.9">R138</text>
<text x="249.5" y="72.7">100K</text>
<text x="249.5" y="81.1">100K</text>
<text x="30.5" y="99.8">SW11</text>
<text x="51.6" y="99.8">SW12</text>
<text x="72.6" y="99.7">SW13</text>
<text x="93.6" y="99.7">SW14</text>
<text x="114.7" y="99.8">SW15</text>
<text x="135.7" y="99.8">SW16</text>
<text x="156.7" y="99.7">SW17</text>
<text x="177.8" y="99.8">SW18</text>
<text x="198.8" y="99.8">SW19</text>
<text x="219.9" y="99.7">SW20</text>
<text x="240.9" y="99.8">SW21</text>
<text x="41" y="120.9">SW22</text>
<text x="62" y="120.7">SW23</text>
<text x="83.1" y="120.9">SW24</text>
<text x="104.1" y="120.7">SW25</text>
<text x="125.2" y="120.9">SW26</text>
<text x="146.2" y="120.7">SW27</text>
<text x="167.3" y="121">SW28</text>
<text x="188.3" y="120.7">SW29</text>
<text x="209.4" y="120.9">SW30</text>
<text x="230.4" y="120.7">SW31</text>
<text x="30.6" y="141.9">SW32</text>
<text x="51.5" y="141.8">SW33</text>
<text x="72.6" y="141.9">SW34</text>
<text x="93.6" y="141.8">SW35</text>
<text x="114.7" y="141.8">SW36</text>
<text x="135.7" y="141.9">SW37</text>
<text x="156.7" y="141.8">SW38</text>
<text x="177.8" y="141.9">SW39</text>
<text x="198.8" y="141.9">SW40</text>
<text x="219.9" y="141.9">SW41</text>
<text x="240.9" y="141.9">SW42</text>
<text x="19.9" y="163">SW43</text>
<text x="41" y="162.8">SW44</text>
<text x="62" y="163">SW45</text>
<text x="83.1" y="163">SW46</text>
<text x="104.1" y="162.8">SW47</text>
<text x="125.2" y="162.8">SW48</text>
<text x="146.2" y="162.8">SW49</text>
<text x="167.3" y="163">SW50</text>
<text x="188.3" y="163.1">SW51</text>
<text x="209.4" y="162.8">SW52</text>
<text x="230.4" y="162.8">SW53</text>
<text x="251.5" y="162.8">SW54</text>
</g>
<g font-size="1.6">
<text x="212.7" y="192.8">Title</text>
<text x="212.7" y="199.8">Size</text>
<text x="221.1" y="199.8">Number</text>
<text x="267.4" y="199.8">Rev</text>
<text x="212.7" y="207.2">Date</text>
<text x="247.7" y="207.2">Drawn by</text>
<text x="257.3" y="207.2">Michael Weston</text>
<text x="212.7" y="210.7">Filename</text>
<text x="247.7" y="210.7">Sheet</text>
<text x="262.8" y="210.7">of</text>
</g>
<g font-size="1.1">
<text x="68" y="19.8">1</text>
<text x="68" y="22.6">2</text>
<text x="69.8" y="20.4">1</text>
<text x="69.8" y="23.2">2</text>
<text x="73.9" y="19.8">GAME_BUTTON_L2_SHOULDER</text>
<text x="195.8" y="19.8">GAME_BUTTON_R2_SHOULDER</text>
<text x="216.8" y="20.4">1</text>
<text x="216.8" y="23.2">2</text>
<text x="218.6" y="19.8">1</text>
<text x="218.6" y="22.6">2</text>
<text x="48" y="28.2">GAME_BUTTON_L1_SHOULDER</text>
<text x="105.5" y="29.6">NUB1_W</text>
<text x="105.8" y="26.8">NUB1_N</text>
<text x="113.7" y="27.5">1</text>
<text x="115.5" y="26.8">NORTH</text>
<text x="115.5" y="29.6">WEST</text>
<text x="154.6" y="29.6">NUB2_W</text>
<text x="154.9" y="26.8">NUB2_N</text>
<text x="162.8" y="27.5">1</text>
<text x="164.6" y="26.8">NORTH</text>
<text x="164.6" y="29.6">WEST</text>
<text x="187.4" y="28.2">GAME_BUTTON_R1_SHOULDER</text>
<text x="257.2" y="24">GAME_BUTTON_SELECT</text>
<text x="257.3" y="28.2">GAME_BUTTON_MENU</text>
<text x="19.7" y="31.7">1</text>
<text x="19.7" y="35.9">3</text>
<text x="21.5" y="31">VDD</text>
<text x="21.5" y="35.2">GND</text>
<text x="25.6" y="31">OUT</text>
<text x="29.1" y="30.4">2</text>
<text x="36.1" y="31">LID_SWITCH</text>
<text x="79.2" y="35.2">GAME_DPAD_U</text>
<text x="88.4" y="35.9">1</text>
<text x="93.7" y="35.9">2</text>
<text x="105.8" y="35.2">NUB1_E</text>
<text x="105.8" y="32.4">NUB1_S</text>
<text x="113.7" y="33.1">4</text>
<text x="113.7" y="35.9">2</text>
<text x="113.7" y="30.2">6</text>
<text x="115.5" y="32.4">SOUTH</text>
<text x="115.5" y="35.2">EAST</text>
<text x="126" y="31">GAME_BUTTON_START</text>
<text x="154.9" y="35.2">NUB2_E</text>
<text x="154.9" y="32.4">NUB2_S</text>
<text x="162.8" y="33.1">4</text>
<text x="162.8" y="35.9">2</text>
<text x="162.8" y="30.2">6</text>
<text x="164.6" y="32.4">SOUTH</text>
<text x="164.6" y="35.2">EAST</text>
<text x="186.6" y="35.2">GAME_BUTTON_X</text>
<text x="197.1" y="35.9">1</text>
<text x="202.4" y="35.9">2</text>
<text x="257.3" y="32.4">GAME_BUTTON_L2_SHOULDER</text>
<text x="62.6" y="40.9">GAME_DPAD_L</text>
<text x="78.6" y="41.5">1</text>
<text x="83.9" y="41.5">2</text>
<text x="86.3" y="40.9">GAME_DPAD_R</text>
<text x="95.4" y="41.5">1</text>
<text x="100.7" y="41.5">2</text>
<text x="105.8" y="40.9">NUB1_C</text>
<text x="105.8" y="38">NUB1_A</text>
<text x="113.7" y="41.5">3</text>
<text x="113.7" y="38.7">5</text>
<text x="115.5" y="40.9">CENTER</text>
<text x="115.5" y="38">ANALOG</text>
<text x="125.4" y="38">GAME_BUTTON_SELECT</text>
<text x="154.9" y="40.9">NUB2_C</text>
<text x="154.9" y="38">NUB2_A</text>
<text x="162.8" y="41.5">3</text>
<text x="162.8" y="38.7">5</text>
<text x="164.6" y="40.9">CENTER</text>
<text x="164.6" y="38">ANALOG</text>
<text x="174" y="40.9">GAME_BUTTON_Y</text>
<text x="184.5" y="41.5">1</text>
<text x="189.8" y="41.5">2</text>
<text x="193.5" y="40.9">GAME_BUTTON_A</text>
<text x="204.2" y="41.5">1</text>
<text x="209.4" y="41.5">2</text>
<text x="257.2" y="36.6">GAME_BUTTON_R2_SHOULDER</text>
<text x="257.3" y="40.9">GAME_DPAD_U</text>
<text x="62.4" y="46.5">GAME_DPAD_D</text>
<text x="88.4" y="47.1">1</text>
<text x="93.7" y="47.1">2</text>
<text x="126.4" y="45.1">GAME_BUTTON_MENU</text>
<text x="179.5" y="45.1">GAME_BUTTON_B</text>
<text x="197.1" y="45.7">1</text>
<text x="202.4" y="45.7">2</text>
<text x="257.3" y="45.1">GAME_DPAD_D</text>
<text x="257.3" y="53.5">GAME_DPAD_R</text>
<text x="257.3" y="49.3">GAME_DPAD_L</text>
<text x="257.3" y="57.7">GAME_BUTTON_A</text>
<text x="257.3" y="61.9">GAME_BUTTON_B</text>
<text x="257.2" y="70.3">GAME_BUTTON_Y</text>
<text x="257.2" y="66.1">GAME_BUTTON_X</text>
<text x="257.2" y="74.5">GAME_BUTTON_R1_SHOULDER</text>
<text x="5.3" y="82.2">KEYPAD_COL0</text>
<text x="257.3" y="78.7">GAME_BUTTON_L1_SHOULDER</text>
<text x="5.3" y="103.3">KEYPAD_COL1</text>
<text x="5.3" y="124.3">KEYPAD_COL2</text>
<text x="5.3" y="145.4">KEYPAD_COL3</text>
<text x="5.3" y="166.4">KEYPAD_COL4</text>
<text x="5.3" y="174.8">KEYPAD_COL5</text>
<text x="182.7" y="191">KEYPAD_ROW1</text>
<text x="182.7" y="188.2">KEYPAD_ROW0</text>
<text x="182.7" y="196.6">KEYPAD_ROW3</text>
<text x="182.7" y="193.8">KEYPAD_ROW2</text>
<text x="182.7" y="199.4">KEYPAD_ROW4</text>
<text x="182.7" y="202.2">KEYPAD_ROW5</text>
<text x="182.7" y="207.8">KEYPAD_ROW7</text>
<text x="182.7" y="205">KEYPAD_ROW6</text>
</g>
</svg>
